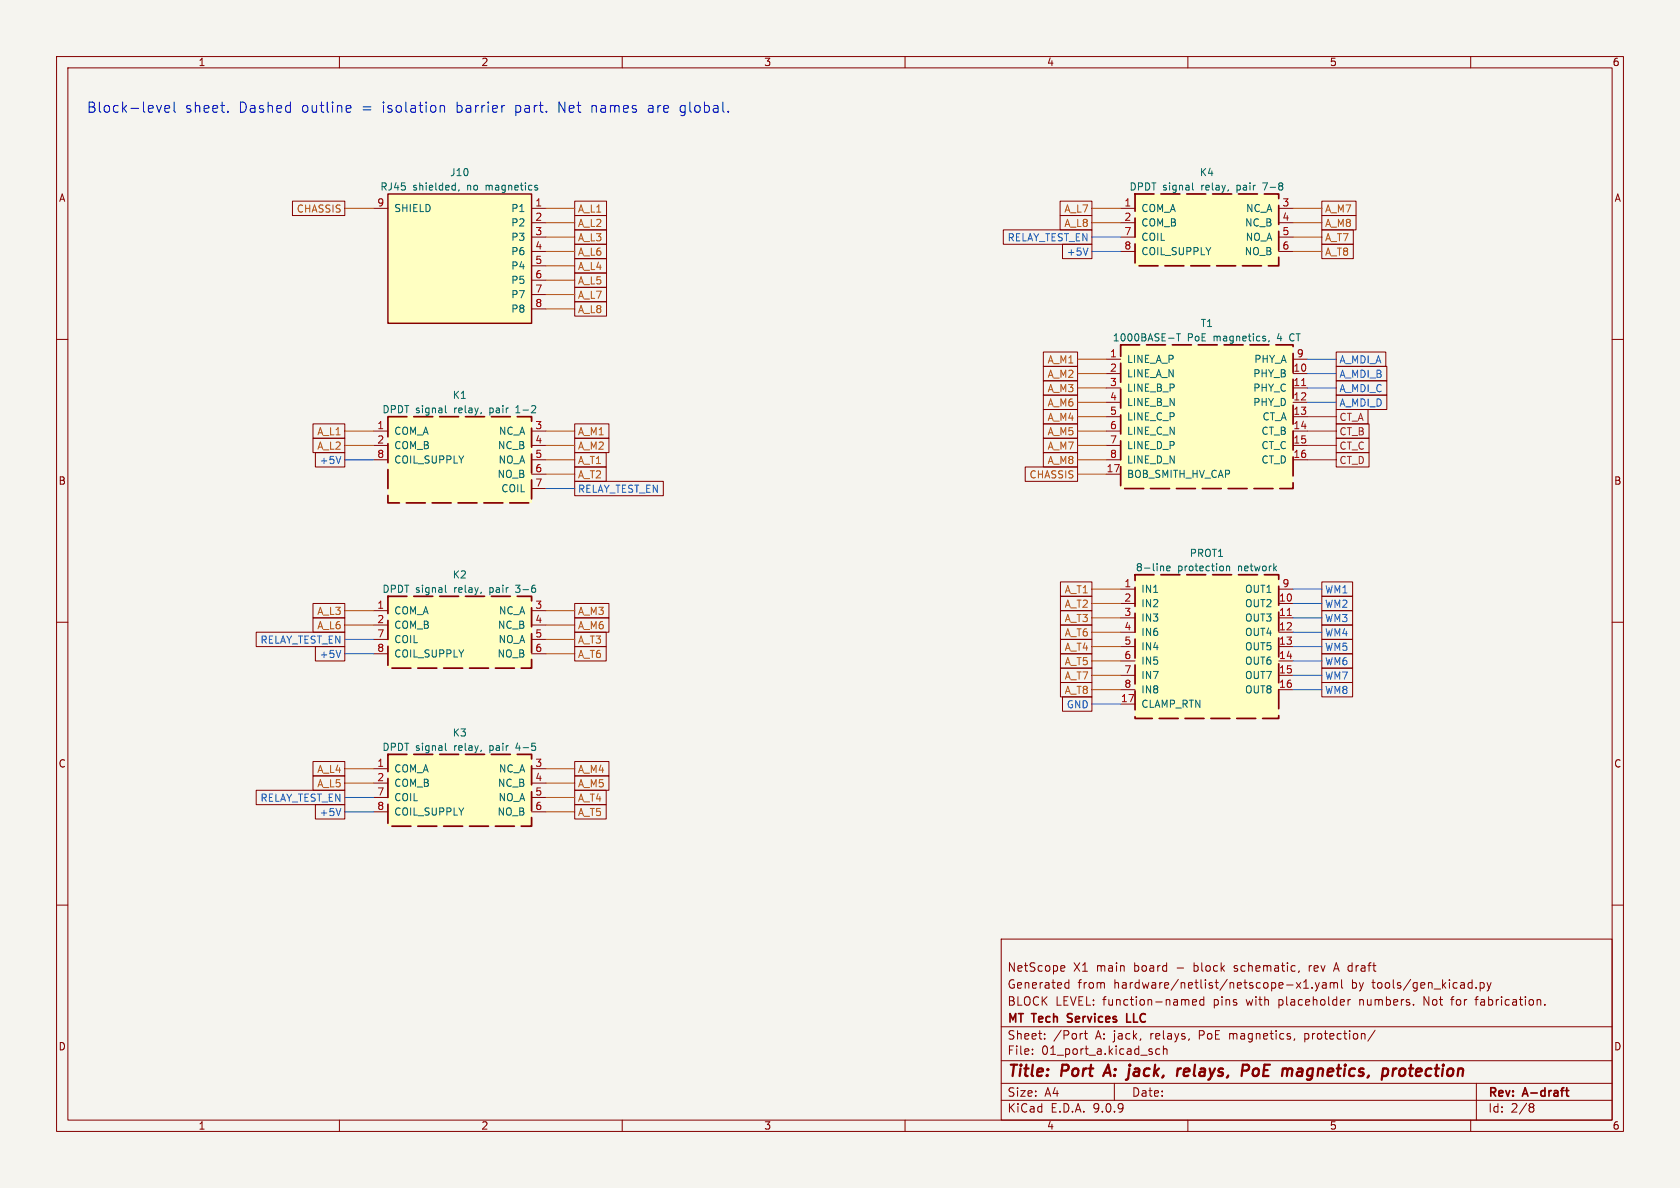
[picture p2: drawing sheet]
<svg xmlns="http://www.w3.org/2000/svg" width="297mm" height="210mm" viewBox="0 0 297 210" stroke-linecap="round" stroke-linejoin="round" font-family="sans-serif">
<path d="M0 0h297v210h-297z" fill="#f5f4ef" stroke="#f5f4ef" stroke-width=".18"/>
<g fill="none" stroke="#840000" stroke-width=".18">
<path d="M10 10h277v190h-277zM12 12h273v186h-273zM60 10v2M110 10v2M160 10v2M210 10v2M260 10v2M10 60h2M285 60h2M10 110h2M285 110h2M10 160h2"/>
<path d="M177 166h108v32h-108zM187.7 170.7l.5 .1v.3l-.7 .1M188.2 171.6l-.5 .1M188.4 174.6h.6M188.4 173.8h.6M189 173.2v1.5M210 176.7l.2 .2v.8M210.8 177.2l.7-.1v-.3l-.5-.1-.2 .2 .1 .7h.6M212.8 176.8l-.4-.1-.3 .3v.4l.1 .2h.6M212.8 176.2v1.5M229.2 173.7l.8 1M229.7 171.6l-.2 .3"/>
<path d="M230 173.7l-.8 1M230.5 174.7h.8M230.5 173.6l.4-.4v1.5M231.5 170.7v1M231.6 170.8l-.1 .2M232 174.6v.1M232.5 173.7l.4 1M232.9 174.7l-.2 .4-.2 .1M233.2 173.7l-.3 1M233.8 173.8h.6l.1 .9M234.5 174.1h-.5a.29 .29 0 0 0-.3 .3 .29 .29 0 0 0 .3 .3l.5-.1M235.2 173.8l.4-.1 .2 .2"/>
<path d="M235.2 173.7v1M235.8 173.9l.2-.2 .4 .1 .1 .9M235.8 173.9v.8M235.9 171.3h.7M236.2 170.2l-.5 1.5M237.2 173.2v1.3l.2 .2M238.3 176.7v1M238.7 176.7l-.2 .1-.2 .2M251.7 177.7v-1.5l.9 1.5M256.5 176.7h.5M256.9 176.2l-.2 .2v1.3M260.7 176.7h.6"/>
<path d="M261 174.6v.1M261.3 176.2l-.3 .2v1.3M261.7 173.8l.4-.1 .3 .3v.4l-.2 .2h-.5M261.7 173.7v1.5M262.9 173.7l.3 1M263.2 174.7l-.1 .4-.2 .1M263.6 173.7l-.4 1M273.1 177.6v.1M285 160h2M60 198v2M110 198v2M160 198v2"/>
<path d="M177 194.5h108M177 191.5h108M177 187.5h108M177 181.5h108M182.5 186.3v.1M182.5 185.5v.1M184.7 183.6v.1M184.7 182.8v.1M191.2 182.7h.2M191.7 182.7h.5M191.9 182.2v1.3l.3 .2M197 191.5v3"/>
<path d="M205 185.5l-.4-.1-.3 .3v.4l.2 .2h.5M205.7 185.5l.2-.1 .3 .1 .1 .9M205.7 184.9v1.5M210 198v2M228.9 183.6l-.2 .3M230.7 182.7v1.5M230.7 183.6l.1 .1M230.8 182.7l-.1 .1M243.1 182.1l-1.3 2M260 198v2M261 191.5v6.5M270.6 195.1l.4 .1 .2 .2-.3 .3"/>
<path d="M270.6 195.7h.3M270.9 195.7l.2 .2 .1 .4-.2 .2-.4 .1"/>
</g>
<path d="M188.8 179.3v.5M199.2 179.2v1.5h.7M188.7 180.6l.2 .1M276.8 192.8h.5M277 192.3v1.3l.3 .2" fill="none" stroke="#840000" stroke-width=".3"/>
<path d="M195.9 188.2l-.9 2M208.8 188.9l-.4 .1-.2 .3M210 188.9l-.5 .1-.3 .9 .3 .3h.4M210.3 189.4l-1 .1M219.7 188.2l1 .1a.58 .58 0 0 1-.3 1h-.8M222.2 188.9a.62 .62 0 0 0-.7 .4v.7l.3 .2h.3M229.3 190.1l.7 .1M230 188.9l-.5 .1M230.1 189.4l-.7 .1M246.3 188.9l-.1 1.3M246.9 188.9l-.4 .1-.2 .3M248.3 189a.59 .59 0 0 0-.9 .3v.7a.57 .57 0 0 0 1-.2" fill="none" stroke="#840000" stroke-width=".4"/>
<path d="M200.7 34.3h25.4v12.7h-25.4z" fill="#ffffc2"/>
<path d="M200.7 34.3h25.4v12.7h-25.4z" fill="none" stroke="#840000" stroke-width=".3" stroke-dasharray="3.4 1.2"/>
<path d="M198.1 36.8h2.6M198.1 39.4h2.6M226.1 36.8h2.5M226.1 39.4h2.5M198.1 41.9h2.6M198.1 44.5h2.6M226.1 41.9h2.5M226.1 44.5h2.5" fill="none" stroke="#840000" stroke-width=".18"/>
<path d="M210.8 32.3v1.1l.2 .2" fill="none" stroke="#006464" stroke-width=".18"/>
<path d="M68.6 105.4h25.4v12.7h-25.4z" fill="#ffffc2"/>
<path d="M68.6 105.4h25.4v12.7h-25.4z" fill="none" stroke="#840000" stroke-width=".3" stroke-dasharray="3.4 1.2"/>
<path d="M66 108h2.6M66 110.5h2.6M66 113h2.6M66 115.6h2.6M94 108h2.5M94 110.5h2.5M94 113h2.5M94 115.6h2.5" fill="none" stroke="#840000" stroke-width=".18"/>
<path d="M78.7 103.4v1.1l.2 .2" fill="none" stroke="#006464" stroke-width=".18"/>
<path d="M198.1 61h30.5v25.4h-30.5z" fill="#ffffc2"/>
<path d="M198.1 61h30.5v25.4h-30.5z" fill="none" stroke="#840000" stroke-width=".3" stroke-dasharray="3.4 1.2"/>
<g fill="none" stroke="#840000" stroke-width=".18">
<path d="M195.6 63.5h2.5M195.6 66h2.5M195.6 68.6h2.5M195.6 71.1h2.5M195.6 73.7h2.5M195.6 76.2h2.5M195.6 78.7h2.5M228.6 63.5h2.5M228.6 66h2.5M228.6 68.6h2.5M228.6 71.1h2.5M228.6 73.7h2.5"/>
<path d="M228.6 76.2h2.5M228.6 78.7h2.5M195.6 81.3h2.5M195.6 83.8h2.5M228.6 81.3h2.5"/>
</g>
<path d="M230.1 68.2h.7" fill="none" stroke="#a90000" stroke-width=".18"/>
<path d="M206.6 59.8h1M208 59h.7M208.3 59v1.3M223.6 59.8l.2 .2-.2 .3M223.6 59.4l.1 .1M224.4 60.2l-.2 .3" fill="none" stroke="#006464" stroke-width=".18"/>
<path d="M68.6 34.3h25.4v22.9h-25.4z" fill="#ffffc2"/>
<path d="M68.6 34.3h25.4v22.9h-25.4z" fill="none" stroke="#840000" stroke-width=".25"/>
<path d="M66 36.8h2.6M94 36.8h2.5M94 39.4h2.5M94 41.9h2.5M94 44.5h2.5M94 47h2.5M94 49.5h2.5M94 52.1h2.5M94 54.6h2.5" fill="none" stroke="#840000" stroke-width=".18"/>
<path d="M81.2 33.5l-.2 .3M94.7 33.2h.3l.1 .2-.2 .2h-.3M94.7 32.8h.3" fill="none" stroke="#006464" stroke-width=".18"/>
<path d="M68.6 73.7h25.4v15.2h-25.4z" fill="#ffffc2"/>
<path d="M68.6 73.7h25.4v15.2h-25.4z" fill="none" stroke="#840000" stroke-width=".3" stroke-dasharray="3.4 1.2"/>
<path d="M66 76.2h2.6M66 78.7h2.6M94 76.2h2.5M94 78.7h2.5M66 81.3h2.6M94 81.3h2.5M94 83.8h2.5M94 86.4h2.5" fill="none" stroke="#840000" stroke-width=".18"/>
<path d="M78.7 71.7v1.1l.2 .2M91.2 73h.7M91.3 72l-.1 .1" fill="none" stroke="#006464" stroke-width=".18"/>
<path d="M200.7 101.6h25.4v25.4h-25.4z" fill="#ffffc2"/>
<path d="M200.7 101.6h25.4v25.4h-25.4z" fill="none" stroke="#840000" stroke-width=".3" stroke-dasharray="3.4 1.2"/>
<g fill="none" stroke="#840000" stroke-width=".18">
<path d="M198.1 104.1h2.6M198.1 106.7h2.6M198.1 109.2h2.6M198.1 111.8h2.6M198.1 114.3h2.6M198.1 116.8h2.6M198.1 119.4h2.6M226.1 104.1h2.5M226.1 106.7h2.5M226.1 109.2h2.5M226.1 111.8h2.5M226.1 114.3h2.5"/>
<path d="M226.1 116.8h2.5M226.1 119.4h2.5M198.1 121.9h2.6M198.1 124.5h2.6M226.1 121.9h2.5"/>
</g>
<path d="M227.6 108.8h.7" fill="none" stroke="#a90000" stroke-width=".18"/>
<path d="M205.5 100.1l.2 .1v.7M206.3 100.5l.6-.1-.1-.3h-.4l-.1 .1v.6h.5M216.8 100.2l.2-.1h.3l.1 .8M216.8 100.1v.8" fill="none" stroke="#006464" stroke-width=".18"/>
<path d="M68.6 133.4h25.4v12.7h-25.4z" fill="#ffffc2"/>
<path d="M68.6 133.4h25.4v12.7h-25.4z" fill="none" stroke="#840000" stroke-width=".3" stroke-dasharray="3.4 1.2"/>
<g fill="none" stroke="#840000" stroke-width=".18">
<path d="M51.7 35.6h9.3v2.5h-9.3zM101.6 35.6h5.6v2.5h-5.6zM101.6 38.1h5.6v2.5h-5.6zM187.4 38.1h5.6v2.5h-5.6zM187.4 35.6h5.6v2.5h-5.6zM233.7 38.1h6v2.5h-6zM233.7 35.6h6v2.5h-6zM101.6 45.7h5.6v2.6h-5.6zM101.6 48.3h5.6v2.5h-5.6zM101.6 50.8h5.6v2.5h-5.6zM101.6 53.3h5.6v2.6h-5.6zM101.6 43.2h5.6v2.5h-5.6z"/>
<path d="M101.6 40.6h5.6v2.6h-5.6zM177.4 40.6h15.6v2.6h-15.6zM187.8 43.2h5.2v2.5h-5.2zM233.7 40.6h5.5v2.6h-5.5zM233.7 43.2h5.5v2.5h-5.5zM55.3 77.5h5.7v2.5h-5.7zM55.3 74.9h5.7v2.6h-5.7zM101.6 77.5h6.1v2.5h-6.1zM101.6 74.9h6.1v2.6h-6.1zM184.4 72.4h6.1v2.5h-6.1zM184.4 74.9h6.1v2.6h-6.1zM184.4 69.8h6.1v2.6h-6.1z"/>
<path d="M184.4 67.3h6.1v2.6h-6.1zM184.4 62.2h6.1v2.6h-6.1zM184.4 64.8h6.1v2.5h-6.1zM184.4 77.5h6.1v2.5h-6.1zM236.2 62.2h8.8v2.6h-8.8zM236.2 64.8h9v2.5h-9zM236.2 67.3h9v2.6h-9zM236.2 69.8h9v2.6h-9zM236.2 72.4h5.6v2.5h-5.6zM236.2 74.9h5.8v2.6h-5.8zM236.2 77.5h5.8v2.5h-5.8zM55.8 80h5.2v2.6h-5.2z"/>
<path d="M101.6 85.1h15.7v2.5h-15.7zM101.6 82.5h5.6v2.6h-5.6zM101.6 80h5.6v2.6h-5.6zM181.2 82.5h9.3v2.6h-9.3zM184.4 80h6.1v2.6h-6.1zM236.2 80h5.8v2.6h-5.8zM45.3 111.8h15.7v2.5h-15.7zM55.3 109.2h5.7v2.6h-5.7zM55.3 106.7h5.7v2.5h-5.7zM55.8 114.3h5.2v2.5h-5.2zM101.6 114.3h5.6v2.5h-5.6zM101.6 111.8h5.6v2.5h-5.6z"/>
<path d="M101.6 109.2h6.1v2.6h-6.1zM101.6 106.7h6.1v2.5h-6.1zM187.5 118.1h5.5v2.6h-5.5zM187.5 110.5h5.5v2.5h-5.5zM187.5 113h5.5v2.6h-5.5zM187.5 115.6h5.5v2.5h-5.5zM187.5 107.9h5.5v2.6h-5.5zM187.5 102.9h5.5v2.5h-5.5zM187.5 105.4h5.5v2.6h-5.5zM233.7 105.4h5.4v2.6h-5.4zM233.7 118.1h5.4v2.6h-5.4zM233.7 115.6h5.4v2.5h-5.4z"/>
<path d="M233.7 113h5.4v2.6h-5.4zM233.7 110.5h5.4v2.5h-5.4zM233.7 107.9h5.4v2.6h-5.4zM233.7 102.9h5.4v2.5h-5.4zM45.3 139.7h15.7v2.5h-15.7zM55.3 137.2h5.7v2.5h-5.7zM55.3 134.6h5.7v2.6h-5.7zM66 135.9h2.6M66 138.4h2.6M94 135.9h2.5M94 138.4h2.5M101.6 137.2h6.1v2.5h-6.1z"/>
<path d="M101.6 139.7h5.6v2.5h-5.6zM101.6 134.6h6.1v2.6h-6.1zM187.5 120.6h5.5v2.6h-5.5zM187.8 123.2h5.2v2.5h-5.2zM233.7 120.6h5.4v2.6h-5.4zM55.8 142.2h5.2v2.6h-5.2zM66 141h2.6M66 143.5h2.6M94 141h2.5M94 143.5h2.5M101.6 142.2h5.6v2.6h-5.6z"/>
</g>
<path d="M78.7 131.4v1.1l.2 .2" fill="none" stroke="#006464" stroke-width=".18"/>
<g fill="none" stroke="#1d4ed8" stroke-width=".18">
<path d="M192.3 43.9l-.4 1.2M193 41.9h5.1M193 44.5h5.1M231.1 63.5h5.1M231.1 66h5.1M231.1 71.1h5.1M231.1 68.6h5.1M60.3 80.7l-.5 1.3M61 81.3h5M96.5 86.4h5.1M60.3 115l-.5 1.2M61 113h5"/>
<path d="M61 115.6h5M228.6 109.2h5.1M228.6 104.1h5.1M228.6 116.8h5.1M228.6 114.3h5.1M228.6 111.8h5.1M228.6 106.7h5.1M228.6 119.4h5.1M193 124.5h5.1M228.6 121.9h5.1M60.3 142.9l-.5 1.3M61 143.5h5"/>
<path d="M61 141h5"/>
</g>
<g fill="none" stroke="#b45309" stroke-width=".18">
<path d="M61 36.8h5M96.5 36.8h5.1M96.5 39.4h5.1M193 36.8h5.1M193 39.4h5.1M228.6 36.8h5.1M228.6 39.4h5.1M96.5 44.5h5.1M96.5 41.9h5.1M96.5 54.6h5.1M96.5 52.1h5.1M96.5 47h5.1"/>
<path d="M96.5 49.5h5.1M228.6 44.5h5.1M228.6 41.9h5.1M61 76.2h5M61 78.7h5M96.5 76.2h5.1M96.5 78.7h5.1M190.5 76.2h5.1M190.5 73.7h5.1M190.5 78.7h5.1M190.5 71.1h5.1M190.5 68.6h5.1"/>
<path d="M190.5 66h5.1M190.5 63.5h5.1M96.5 81.3h5.1M96.5 83.8h5.1M190.5 81.3h5.1M190.5 83.8h5.1M61 110.5h5M61 108h5M96.5 110.5h5.1M96.5 108h5.1M96.5 115.6h5.1M96.5 113h5.1"/>
<path d="M193 106.7h5.1M193 104.1h5.1M193 119.4h5.1M193 116.8h5.1M193 114.3h5.1M193 111.8h5.1M193 109.2h5.1M61 138.4h5M61 135.9h5M96.5 138.4h5.1M96.5 135.9h5.1M193 121.9h5.1"/>
<path d="M96.5 143.5h5.1M96.5 141h5.1"/>
</g>
<path d="M231.1 78.7h5.1M231.1 76.2h5.1M231.1 73.7h5.1M231.1 81.3h5.1" fill="none" stroke="#b91c1c" stroke-width=".18"/>
<path d="M27.7 18.6l.4 1.2 .4-1.2M29.1 19.2l.9-.1-.1-.4-.5-.1-.3 .3 .1 .9h.7M30.8 18v1.6l.2 .2M40.3 19.7v.1M61.5 18.6l.5 .1 .1 .4-.9 .1M62 19.8h-.5M77.8 18.8a.45 .45 0 0 1 .8 .1v.9M77.8 18.6v1.2M89.2 18.6l-.3 .1" fill="none" stroke="#0000c2" stroke-width=".18"/>
<g font-size="2.8" fill="#840000">
<text x="178" y="190.9">Title:</text>
<text x="187.7" y="190.9">Port</text>
<text x="196.2" y="190.9">A:</text>
<text x="201.2" y="190.9">jack,</text>
<text x="210.5" y="190.9">relays,</text>
<text x="222.8" y="190.9">PoE</text>
<text x="230.7" y="190.9">magnetics,</text>
<text x="249.2" y="190.9">protection</text>
</g>
<g font-size="2.5" fill="#0000c2">
<text x="15.2" y="20.1">Block-level</text>
<text x="32.7" y="20.1">sheet.</text>
<text x="42.2" y="20.1">Dashed</text>
<text x="53.3" y="20.1">outline</text>
<text x="64.1" y="20.1">=</text>
<text x="67.8" y="20.1">isolation</text>
<text x="80.9" y="20.1">barrier</text>
<text x="91.3" y="20.1">part.</text>
<text x="99.1" y="20.1">Net</text>
<text x="105" y="20.1">names</text>
<text x="115.1" y="20.1">are</text>
<text x="120.9" y="20.1">global.</text>
</g>
<g font-size="2.1" fill="#840000">
<text x="178" y="172">NetScope</text>
<text x="189.7" y="172">X1</text>
<text x="193.9" y="172">main</text>
<text x="200.6" y="172">board</text>
<text x="208.3" y="172">-</text>
<text x="211.4" y="172">block</text>
<text x="218.7" y="172">schematic,</text>
<text x="232.1" y="172">rev</text>
<text x="236.8" y="172">A draft</text>
<text x="178" y="178">BLOCK</text>
<text x="178" y="175">Generated</text>
<text x="186.6" y="178">LEVEL: function-named</text>
<text x="190.5" y="175">from</text>
<text x="197" y="175">hardware/netlist/netscope-x1.yaml</text>
<text x="214.7" y="178">pins</text>
<text x="220.6" y="178">with</text>
<text x="226.4" y="178">placeholder</text>
<text x="239.1" y="175">by</text>
<text x="240.9" y="178">numbers.</text>
<text x="242.9" y="175">tools/gen_kicad.py</text>
<text x="252.4" y="178">Not</text>
<text x="257.5" y="178">for</text>
<text x="261.9" y="178">fabrication.</text>
<text x="178" y="184">Sheet:</text>
<text x="178" y="181.2">MT</text>
<text x="182.6" y="181.2">Tech</text>
<text x="186.2" y="184">/Port</text>
<text x="189.4" y="181.2">Services</text>
<text x="193.7" y="184">A: jack,</text>
<text x="200.4" y="181.2">LLC</text>
<text x="203.6" y="184">relays,</text>
<text x="212.4" y="184">PoE</text>
<text x="217.9" y="184">magnetics,</text>
<text x="231.3" y="184">protection/</text>
<text x="178" y="186.7">File:</text>
<text x="184.1" y="186.7">01_port_a.kicad_sch</text>
<text x="178" y="196.9">KiCad</text>
<text x="178" y="194.1">Size:</text>
<text x="184.7" y="194.1">A4</text>
<text x="185.7" y="196.9">E.D.A.</text>
<text x="193.3" y="196.9">9.0.9</text>
<text x="200" y="194.1">Date:</text>
<text x="263" y="194.3">Rev:</text>
<text x="263" y="196.9">Id:</text>
<text x="267.1" y="196.9">2/8</text>
<text x="269.4" y="194.3">A-draft</text>
</g>
<g font-size="1.8" fill="#840000">
<text x="35" y="11.9">1</text>
<text x="85" y="11.9">2</text>
<text x="135" y="11.9">3</text>
<text x="185" y="11.9">4</text>
<text x="235" y="11.9">5</text>
<text x="285" y="11.9">6</text>
<text x="10.3" y="35.9">A</text>
<text x="285.3" y="35.9">A</text>
<text x="10.3" y="85.9">B</text>
<text x="285.3" y="85.9">B</text>
<text x="10.3" y="135.9">C</text>
<text x="285.3" y="135.9">C</text>
<text x="10.3" y="185.9">D</text>
<text x="285.3" y="185.9">D</text>
<text x="35" y="199.9">1</text>
<text x="85" y="199.9">2</text>
<text x="135" y="199.9">3</text>
<text x="185" y="199.9">4</text>
<text x="235" y="199.9">5</text>
<text x="285" y="199.9">6</text>
</g>
<g font-size="1.8" fill="#006464">
<text x="67.1" y="33.9">RJ45</text>
<text x="73" y="33.9">shielded,</text>
<text x="79.5" y="31.3">J10</text>
<text x="82.7" y="33.9">no</text>
<text x="86.1" y="33.9">magnetics</text>
<text x="199.6" y="33.9">DPDT signal</text>
<text x="212" y="31.3">K4</text>
<text x="212.5" y="33.9">relay,</text>
<text x="218.9" y="33.9">pair</text>
<text x="223.7" y="33.9">7-8</text>
<text x="69.6" y="37.7">SHIELD</text>
<text x="90.3" y="37.7">P1</text>
<text x="90.3" y="40.2">P2</text>
<text x="201.7" y="37.7">COM_A</text>
<text x="201.7" y="40.2">COM_B</text>
<text x="220" y="40.2">NC_B</text>
<text x="220.2" y="37.7">NC_A</text>
<text x="90.3" y="42.8">P3</text>
<text x="90.3" y="45.3">P6</text>
<text x="90.3" y="47.9">P4</text>
<text x="201.7" y="42.8">COIL</text>
<text x="201.7" y="45.3">COIL_SUPPLY</text>
<text x="219.9" y="45.3">NO_B</text>
<text x="220.1" y="42.8">NO_A</text>
<text x="90.3" y="50.4">P5</text>
<text x="90.3" y="52.9">P7</text>
<text x="90.3" y="55.5">P8</text>
<text x="212.2" y="58">T1</text>
<text x="196.6" y="60.6">1000BASE-T</text>
<text x="199.1" y="64.4">LINE_A_P</text>
<text x="209.9" y="60.6">PoE</text>
<text x="214.6" y="60.6">magnetics,</text>
<text x="221.6" y="64.4">PHY_A</text>
<text x="226.1" y="60.6">4</text>
<text x="228.5" y="60.6">CT</text>
<text x="79.9" y="70.7">K1</text>
<text x="199.1" y="66.9">LINE_A_N</text>
<text x="199.1" y="69.4">LINE_B_P</text>
<text x="199.1" y="72">LINE_B_N</text>
<text x="221.5" y="66.9">PHY_B</text>
<text x="221.5" y="69.4">PHY_C</text>
<text x="221.5" y="72">PHY_D</text>
<text x="67.5" y="73.3">DPDT signal</text>
<text x="69.6" y="77.1">COM_A</text>
<text x="80.4" y="73.3">relay,</text>
<text x="86.8" y="73.3">pair</text>
<text x="88.1" y="77.1">NC_A</text>
<text x="91.7" y="73.3">1-2</text>
<text x="199.1" y="74.5">LINE_C_P</text>
<text x="199.1" y="77.1">LINE_C_N</text>
<text x="222.9" y="77.1">CT_B</text>
<text x="223.1" y="74.5">CT_A</text>
<text x="69.6" y="79.6">COM_B</text>
<text x="69.6" y="82.1">COIL_SUPPLY</text>
<text x="87.9" y="79.6">NC_B</text>
<text x="88" y="82.1">NO_A</text>
<text x="199.1" y="79.6">LINE_D_P</text>
<text x="199.1" y="82.1">LINE_D_N</text>
<text x="222.9" y="79.6">CT_C</text>
<text x="222.9" y="82.1">CT_D</text>
<text x="87.9" y="84.7">NO_B</text>
<text x="88.5" y="87.2">COIL</text>
<text x="199.1" y="84.7">BOB_SMITH_HV_CAP</text>
<text x="200.7" y="101.2">8-line</text>
<text x="208.2" y="101.2">protection</text>
<text x="210.2" y="98.7">PROT1</text>
<text x="219" y="101.2">network</text>
<text x="67.5" y="105">DPDT signal</text>
<text x="79.9" y="102.5">K2</text>
<text x="80.4" y="105">relay,</text>
<text x="86.8" y="105">pair</text>
<text x="91.7" y="105">3-6</text>
<text x="201.7" y="105">IN1</text>
<text x="201.7" y="107.5">IN2</text>
<text x="220" y="105">OUT1</text>
<text x="220" y="107.5">OUT2</text>
<text x="69.6" y="108.8">COM_A</text>
<text x="69.6" y="111.4">COM_B</text>
<text x="69.6" y="113.9">COIL</text>
<text x="87.9" y="111.4">NC_B</text>
<text x="88" y="113.9">NO_A</text>
<text x="88.1" y="108.8">NC_A</text>
<text x="201.7" y="110.1">IN3</text>
<text x="201.7" y="112.6">IN6</text>
<text x="220" y="110.1">OUT3</text>
<text x="220" y="112.6">OUT4</text>
<text x="69.6" y="116.4">COIL_SUPPLY</text>
<text x="87.9" y="116.4">NO_B</text>
<text x="201.7" y="115.2">IN4</text>
<text x="201.7" y="117.7">IN5</text>
<text x="220" y="115.2">OUT5</text>
<text x="220" y="117.7">OUT6</text>
<text x="201.7" y="120.2">IN7</text>
<text x="201.7" y="122.8">IN8</text>
<text x="201.7" y="125.3">CLAMP_RTN</text>
<text x="220" y="120.2">OUT7</text>
<text x="220" y="122.8">OUT8</text>
<text x="79.9" y="130.4">K3</text>
<text x="67.5" y="132.9">DPDT signal</text>
<text x="69.6" y="136.8">COM_A</text>
<text x="80.4" y="132.9">relay,</text>
<text x="86.8" y="132.9">pair</text>
<text x="88.1" y="136.8">NC_A</text>
<text x="91.7" y="132.9">4-5</text>
<text x="69.6" y="139.3">COM_B</text>
<text x="69.6" y="141.8">COIL</text>
<text x="87.9" y="139.3">NC_B</text>
<text x="88" y="141.8">NO_A</text>
<text x="69.6" y="144.4">COIL_SUPPLY</text>
<text x="87.9" y="144.4">NO_B</text>
</g>
<g font-size="1.8" fill="#b45309">
<text x="52.4" y="37.8">CHASSIS</text>
<text x="102.1" y="37.8">A_L1</text>
<text x="102.1" y="40.3">A_L2</text>
<text x="188.1" y="40.3">A_L8</text>
<text x="188.1" y="37.8">A_L7</text>
<text x="234.2" y="40.3">A_M8</text>
<text x="234.2" y="37.8">A_M7</text>
<text x="102.1" y="47.9">A_L4</text>
<text x="102.1" y="45.4">A_L6</text>
<text x="102.1" y="42.9">A_L3</text>
<text x="234.2" y="42.9">A_T7</text>
<text x="234.2" y="45.4">A_T8</text>
<text x="102.1" y="50.5">A_L5</text>
<text x="102.1" y="53">A_L7</text>
<text x="102.1" y="55.6">A_L8</text>
<text x="185.1" y="64.5">A_M1</text>
<text x="185.1" y="69.5">A_M3</text>
<text x="185.1" y="67">A_M2</text>
<text x="56" y="77.2">A_L1</text>
<text x="102.1" y="77.2">A_M1</text>
<text x="185.1" y="74.6">A_M4</text>
<text x="185.1" y="77.2">A_M5</text>
<text x="185.1" y="72.1">A_M6</text>
<text x="56" y="79.7">A_L2</text>
<text x="102.1" y="82.2">A_T1</text>
<text x="102.1" y="79.7">A_M2</text>
<text x="185.1" y="82.2">A_M8</text>
<text x="185.1" y="79.7">A_M7</text>
<text x="102.1" y="84.8">A_T2</text>
<text x="181.9" y="84.8">CHASSIS</text>
<text x="188.1" y="105.1">A_T1</text>
<text x="188.1" y="107.6">A_T2</text>
<text x="56" y="111.4">A_L6</text>
<text x="56" y="108.9">A_L3</text>
<text x="102.1" y="114">A_T3</text>
<text x="102.1" y="111.4">A_M6</text>
<text x="102.1" y="108.9">A_M3</text>
<text x="188.1" y="112.7">A_T6</text>
<text x="188.1" y="110.2">A_T3</text>
<text x="102.1" y="116.5">A_T6</text>
<text x="188.1" y="115.3">A_T4</text>
<text x="188.1" y="117.8">A_T5</text>
<text x="188.1" y="122.9">A_T8</text>
<text x="188.1" y="120.3">A_T7</text>
<text x="56" y="136.8">A_L4</text>
<text x="102.1" y="136.8">A_M4</text>
<text x="56" y="139.4">A_L5</text>
<text x="102.1" y="139.4">A_M5</text>
<text x="102.1" y="141.9">A_T4</text>
<text x="102.1" y="144.5">A_T5</text>
</g>
<g font-size="1.8" fill="#a90000">
<text x="66.6" y="36.6">9</text>
<text x="94.5" y="36.6">1</text>
<text x="94.5" y="39.1">2</text>
<text x="94.5" y="41.7">3</text>
<text x="198.7" y="36.6">1</text>
<text x="198.7" y="39.1">2</text>
<text x="198.7" y="41.7">7</text>
<text x="226.6" y="36.6">3</text>
<text x="226.6" y="39.1">4</text>
<text x="226.6" y="41.7">5</text>
<text x="94.5" y="44.2">4</text>
<text x="94.5" y="46.7">5</text>
<text x="198.7" y="44.2">8</text>
<text x="226.6" y="44.2">6</text>
<text x="94.5" y="49.3">6</text>
<text x="94.5" y="51.8">7</text>
<text x="94.5" y="54.4">8</text>
<text x="196.1" y="63.2">1</text>
<text x="196.1" y="65.8">2</text>
<text x="228.6" y="65.8">10</text>
<text x="229.2" y="63.2">9</text>
<text x="196.1" y="68.3">3</text>
<text x="196.1" y="70.9">4</text>
<text x="228.6" y="68.3">11</text>
<text x="228.6" y="70.9">12</text>
<text x="66.6" y="75.9">1</text>
<text x="94.5" y="75.9">3</text>
<text x="196.1" y="73.4">5</text>
<text x="196.1" y="75.9">6</text>
<text x="228.6" y="73.4">13</text>
<text x="228.6" y="75.9">14</text>
<text x="66.6" y="78.5">2</text>
<text x="66.6" y="81">8</text>
<text x="94.5" y="78.5">4</text>
<text x="94.5" y="81">5</text>
<text x="94.5" y="83.6">6</text>
<text x="195.5" y="83.6">17</text>
<text x="196.1" y="78.5">7</text>
<text x="196.1" y="81">8</text>
<text x="228.6" y="78.5">15</text>
<text x="228.6" y="81">16</text>
<text x="94.5" y="86.1">7</text>
<text x="66.6" y="107.7">1</text>
<text x="94.5" y="107.7">3</text>
<text x="198.7" y="103.9">1</text>
<text x="198.7" y="106.4">2</text>
<text x="226" y="106.4">10</text>
<text x="226.6" y="103.9">9</text>
<text x="66.6" y="110.2">2</text>
<text x="66.6" y="112.8">7</text>
<text x="94.5" y="110.2">4</text>
<text x="94.5" y="112.8">5</text>
<text x="198.7" y="109">3</text>
<text x="198.7" y="111.5">4</text>
<text x="226" y="109">11</text>
<text x="226" y="111.5">12</text>
<text x="66.6" y="115.3">8</text>
<text x="94.5" y="115.3">6</text>
<text x="198.7" y="114">5</text>
<text x="198.7" y="116.6">6</text>
<text x="198.7" y="119.1">7</text>
<text x="226" y="114">13</text>
<text x="226" y="116.6">14</text>
<text x="226" y="119.1">15</text>
<text x="198.1" y="124.2">17</text>
<text x="198.7" y="121.7">8</text>
<text x="226" y="121.7">16</text>
<text x="66.6" y="135.6">1</text>
<text x="94.5" y="135.6">3</text>
<text x="66.6" y="138.2">2</text>
<text x="66.6" y="140.7">7</text>
<text x="66.6" y="143.3">8</text>
<text x="94.5" y="138.2">4</text>
<text x="94.5" y="140.7">5</text>
<text x="94.5" y="143.3">6</text>
</g>
<g font-size="1.8" fill="#1d4ed8">
<text x="178" y="42.9">RELAY_TEST_EN</text>
<text x="188.5" y="45.4">+5V</text>
<text x="236.7" y="64.5">A_MDI_A</text>
<text x="236.7" y="67">A_MDI_B</text>
<text x="236.7" y="69.5">A_MDI_C</text>
<text x="236.7" y="72.1">A_MDI_D</text>
<text x="56.4" y="82.2">+5V</text>
<text x="102.1" y="87.3">RELAY_TEST_EN</text>
<text x="234.2" y="107.6">WM2</text>
<text x="234.2" y="105.1">WM1</text>
<text x="45.9" y="114">RELAY_TEST_EN</text>
<text x="234.2" y="112.7">WM4</text>
<text x="234.2" y="110.2">WM3</text>
<text x="56.4" y="116.5">+5V</text>
<text x="234.2" y="117.8">WM6</text>
<text x="234.2" y="115.3">WM5</text>
<text x="188.5" y="125.4">GND</text>
<text x="234.2" y="122.9">WM8</text>
<text x="234.2" y="120.3">WM7</text>
<text x="45.9" y="141.9">RELAY_TEST_EN</text>
<text x="56.4" y="144.5">+5V</text>
</g>
<g font-size="1.8" fill="#b91c1c">
<text x="236.7" y="74.6">CT_A</text>
<text x="236.7" y="77.2">CT_B</text>
<text x="236.7" y="79.7">CT_C</text>
<text x="236.7" y="82.2">CT_D</text>
</g>
</svg>
